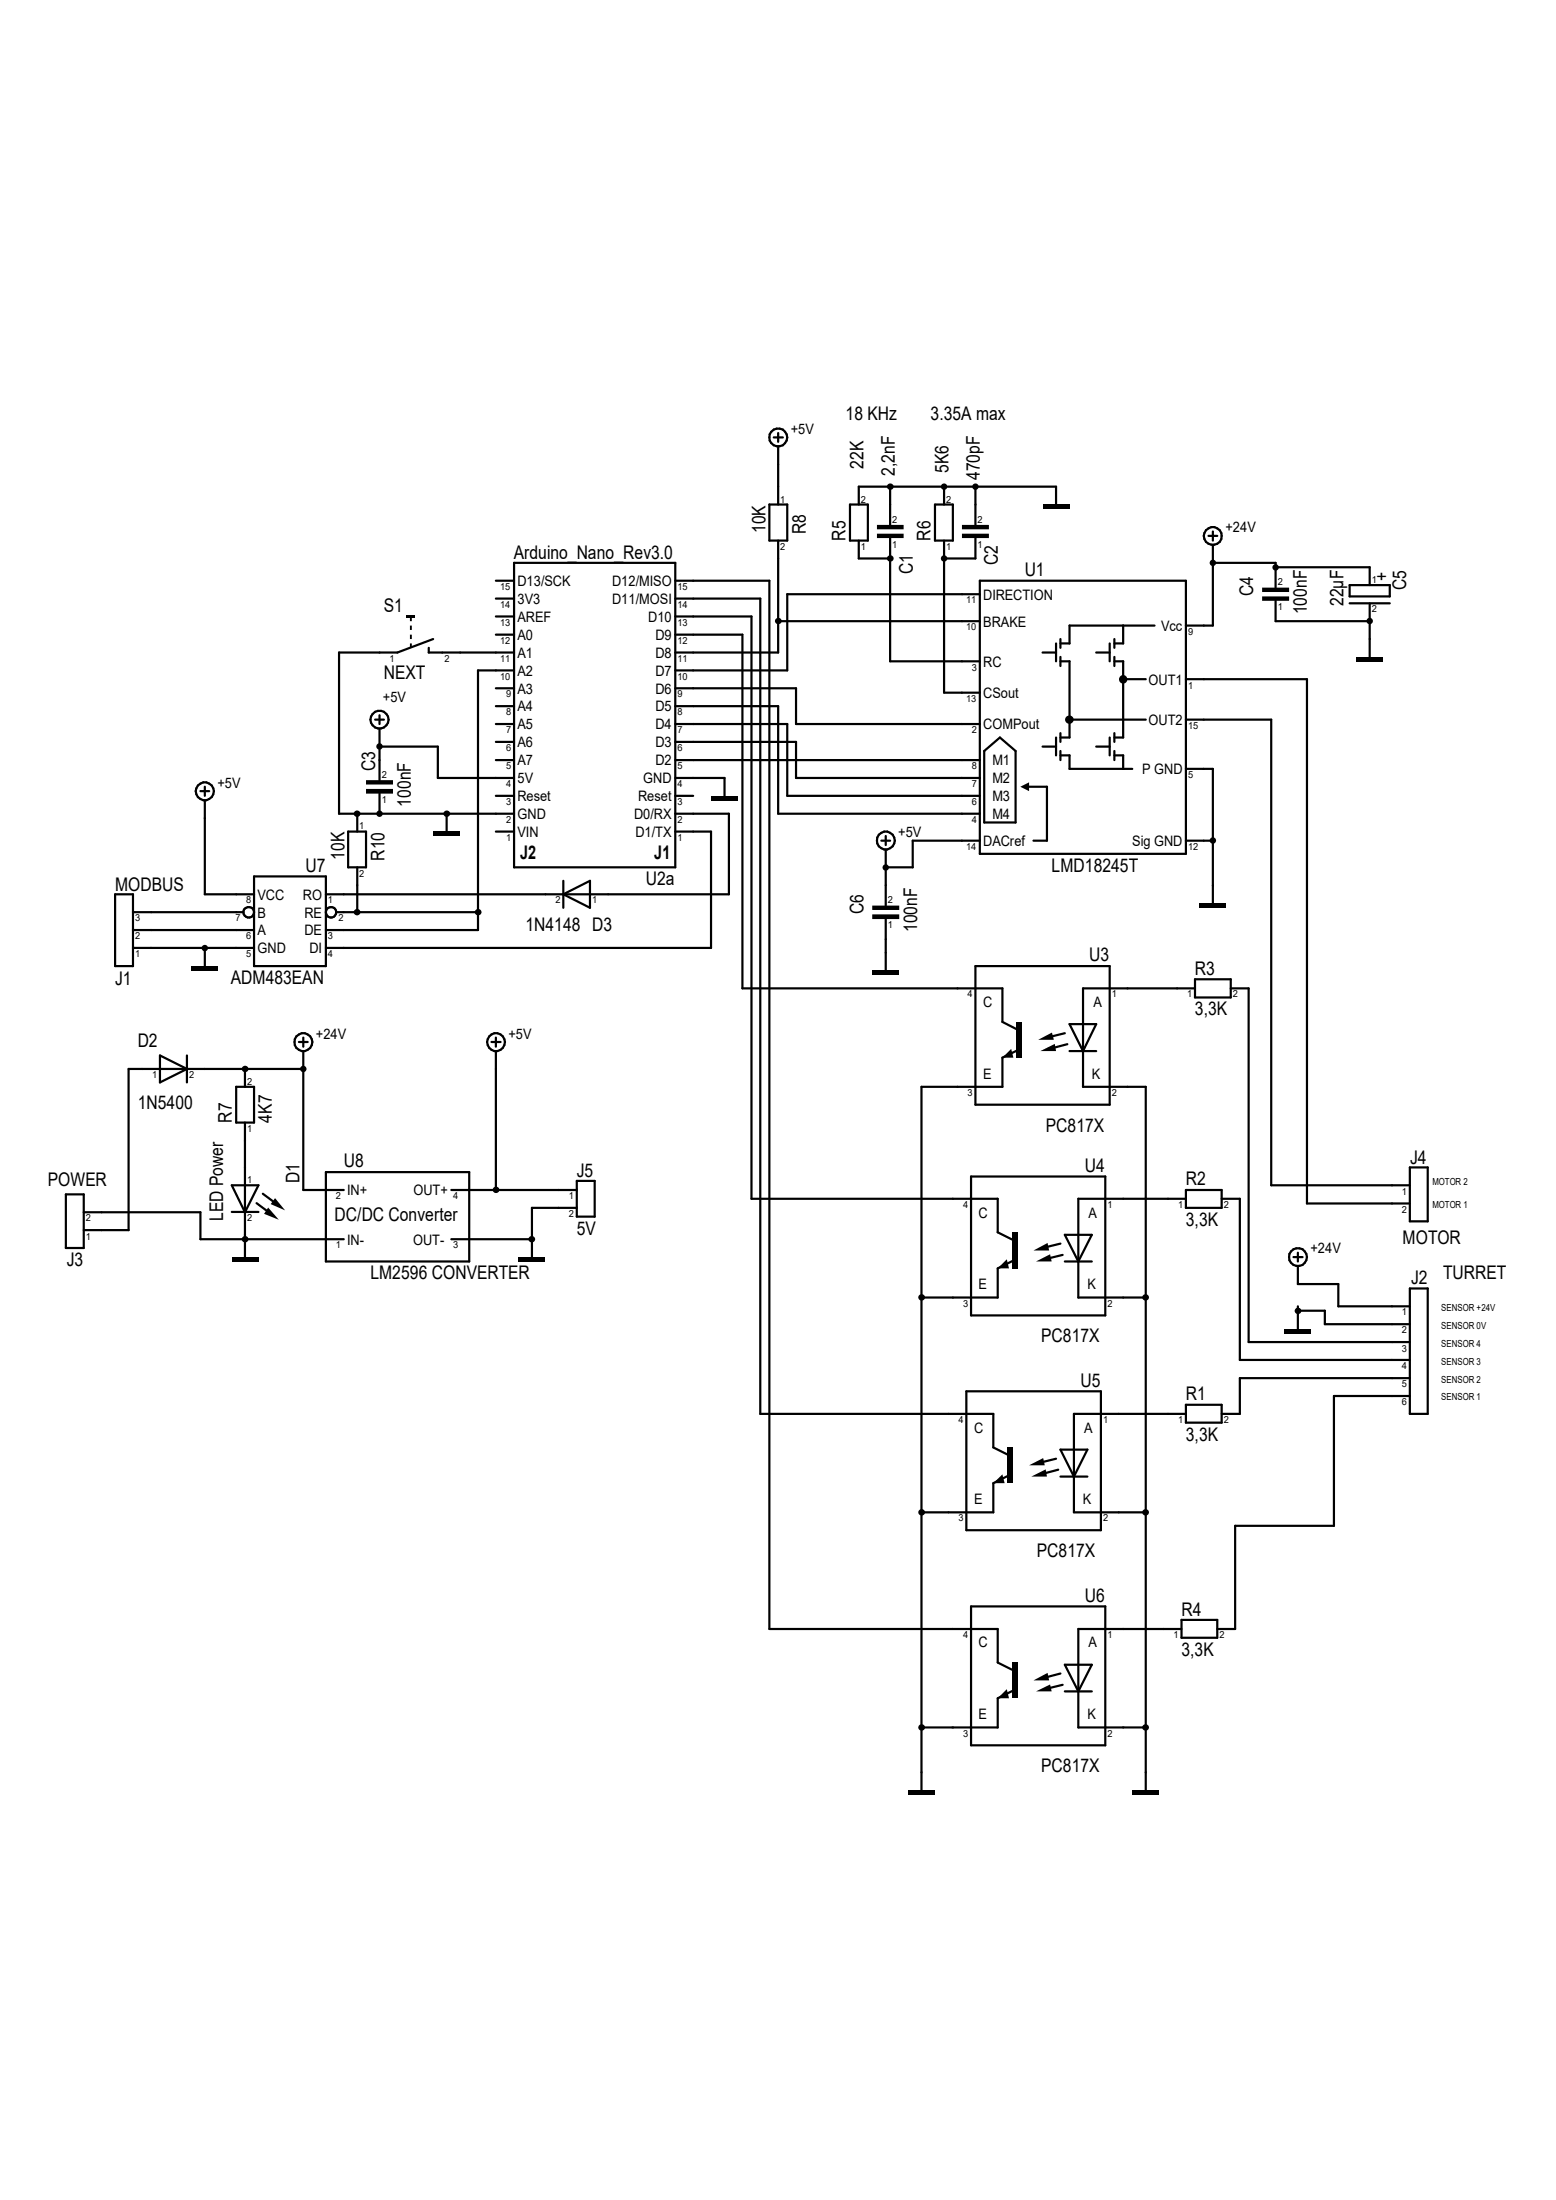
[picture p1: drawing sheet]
<svg xmlns="http://www.w3.org/2000/svg" width="210mm" height="297mm" viewBox="0 0 210 297" stroke-linecap="round" stroke-linejoin="round" font-family="sans-serif">
<g fill="none" stroke="#000" stroke-width=".3">
<path d="M104.4 59.1h1.3M105 58.5v1.1M66.9 78.4h2.5M69.4 76h21.7v41.1h-21.7zM91.1 78.4h12.7v141.5h30.9v4.6l1.9 .9M103.8 68.1h2.5v4.9h-2.5zM105 60.3v7.8M105 73v15.1h-13.9M114.7 68.1h2.4v4.9h-2.4zM115.9 68.1v-2.4h26.6v2.4M115.9 73v2.4h4.2M120.1 65.7v5.2"/>
<path d="M120.1 72.6v16.7h12.1M126.2 68.1h2.4v4.9h-2.4zM127.4 65.7v2.4M127.4 73v20.5h4.8M131.7 65.7v5.2M131.7 72.6v2.8h-4.3M132.2 78.4h27.9v36.9h-27.9zM163.1 72.3h1.2M163.7 76h8.5v3.3M163.7 71.8v1.2M163.7 73.6v10.9h-3.6M172.2 76.6h12.7v2.4"/>
<path d="M182.2 79h5.4v1.5h-5.4zM50.6 97.2h1.2M51.2 96.6v1.1M51.2 98.4v6.9M57.9 87.5v.6h11.5M58.5 86.3l-4.9 1.8h-7.8v21.8h23.6M66.9 97.7h2.5M66.9 95.3h2.5M66.9 92.9h2.5M66.9 80.8h2.5M66.9 83.2h2.5M66.9 85.7h2.5"/>
<path d="M69.4 90.5h-4.9v35.1h-20.5M91.1 95.3h13.9v14.6h27.2M91.1 97.7h15.2v9.7h25.9M91.1 80.8h11.5v110.1h31.5v4.5l1.9 1M91.1 85.7h9.1v47.7h35.1v4.6l1.9 .9M91.1 83.2h10.3v78.6h33.3v4.6l1.9 .9M91.1 92.9h16.3v4.8h24.8M105 83.9h27.2M132.2 80.2h-25.9v10.3h-15.2M140.7 88.1h1.8M142.5 86.9v2.4M142.5 99.6v2.4"/>
<path d="M143.1 89.3h1.3v10.3h-1.3M143.1 86.3v1.2M143.1 88.7v1.2M143.1 99v1.2M144.4 97.2h10.2M148 88.1h1.8M149.8 86.9v2.4M149.8 99.6v2.4M150.4 89.3h1.2v10.3h-1.2M150.4 86.3v1.2M150.4 88.7v1.2M150.4 99v1.2"/>
<path d="M151.6 91.7h3M151.6 84.5v2.4h-1.2M155.8 84.5h-11.4v2.4h-1.3M160.1 91.7h16.3v70.8h13.9M160.1 97.2h11.5v62.8h18.7M172.2 81.1v2.8h12.7M182.2 81.4h5.4M184.9 81.4v7.3M27.1 106.8h1.1M27.6 108v12.7h6.7M27.6 106.2v1.2M34.3 118.3h9.7v12.1h-9.7z"/>
<path d="M47 112.3h2.4v4.8h-2.4zM48.2 109.9v2.4M48.2 117.1v6M51.2 107.1v2.8M51.2 100.8h7.9v4.2h10.3M60.3 109.9v2.4M66.9 112.3h2.5M66.9 100.2h2.5M66.9 102.6h2.5M66.9 107.4h2.5M76 118.9v3.7M91.1 109.9h7.3v10.8h-54.4"/>
<path d="M91.1 112.3h4.9v15.7h-52M91.1 105h6.7v2.4M91.1 100.2h16.3v4.8h24.8M91.1 102.6h41.1M91.1 107.4h2.5M119 113.5h1.1M119.5 112.9v1.2M119.5 114.7v7.6M132.2 113.5h-9v3.6h-3.7M132.8 101.4l2.2-1.8 2.1 1.8v9.6h-4.3zM138.9 106.2h2.4v7.3h-1.8M140.7 100.8h1.8"/>
<path d="M143.1 102h1.3v1.8h8.4M143.1 101.4v1.2M148 100.8h1.8M150.4 102h1.2v1.8M150.4 101.4v1.2M160.1 103.8h3.6v18.2M160.1 113.5h3.6M15.5 120.7h2.4v9.7h-2.4zM17.9 123.1h15M17.9 125.6h16.4M17.9 128h16.4M27.6 128v2.4"/>
<path d="M45.4 123.1h19.1M76 120.7l3.6-1.8v3.7zM119.5 124.1v6.9M131.7 130.4h18.1v18.7h-18.1zM143.7 139.5l-2.4 .6M144.4 138.3h3.6l-1.8 3.6zM161.3 133.4h-15.1v13.3h8.4v95M161.3 132.2h4.8v2.5h-4.8zM166.1 133.4h2.4v47.8h21.8M21.6 142.5l3.6 1.8-3.6 1.8zM25.2 142.5v3.6M31.9 146.7h2.4v4.9h-2.4z"/>
<path d="M33.1 144.3v2.4M33.1 151.6v18.1M40.3 140.7h1.2M40.9 144.3h-23.5v21.8h-6.1M40.9 141.9v18.8h5.5M40.9 140.1v1.2M44 158.2h19.3v12.1h-19.3zM66.3 140.7h1.3M66.9 140.1v1.2M66.9 141.9v18.8M77.9 159.4h2.4v4.9h-2.4zM131.1 158.8h18.1v18.8h-18.1z"/>
<path d="M137.2 141.9l-1.9 .9v3.9h-10.9v95M144.1 141l-2.5 .6M144.4 141.9h3.6M190.3 157.6h2.4v7.3h-2.4zM8.9 161.2h2.4v7.3h-2.4zM11.3 163.7h15.8v3.6h19.3M31.3 160h3.6l-1.8 3.7zM31.3 163.6h3.6M34.6 162.4l2 1.5M35.5 161.2l2 1.4M60.9 160.7h17M60.9 167.3h10.9"/>
<path d="M77.9 163.1h-6.1v6.6M136.6 170.3l-1.9 .9v4h-10.3M143.1 167.9l-2.4 .6M143.4 169.4l-2.4 .6M143.7 170.3h3.7M143.7 166.7h3.7l-1.9 3.6zM160.1 160.7h4.8v2.4h-4.8zM160.1 161.8h-14.6v13.4h9.1M164.9 161.8h2.4v21.8h23M174.6 169.7h1.2M175.2 177h3.6v1.8h11.5M175.2 170.9v2.5h5.4v3h9.7"/>
<path d="M175.2 169.1v1.2M175.2 176.4v3M190.3 173.9h2.4v17h-2.4zM130.4 187.8h18.2v18.8h-18.2zM136 199.3l-1.9 .9v4h-9.7M142.5 196.9l-2.4 .6M142.8 198.4l-2.4 .7M143.1 199.3h3.7M143.1 195.7h3.7l-1.9 3.6zM160.1 190.9h-15.2v13.3h9.7M160.1 189.7h4.8v2.4h-4.8zM190.3 188.5h-10.3v17.5h-13.3v13.9h-2.4"/>
<path d="M190.3 186.1h-23v4.8h-2.4M131.1 216.9h18.1v18.7h-18.1zM159.5 219.9h-14v13.3h9.1M159.5 218.7h4.8v2.4h-4.8zM136.6 228.3l-1.9 1v3.9h-10.3M143.1 225.9l-2.4 .7M143.4 227.5l-2.4 .5M143.7 228.3h3.7M143.7 224.7h3.7l-1.9 3.6z"/>
<circle cx="105" cy="59.1" r="1.21"/>
<circle cx="163.7" cy="72.3" r="1.2"/>
<circle cx="51.2" cy="97.2" r="1.21"/>
<circle cx="27.6" cy="106.8" r="1.22"/>
<circle cx="119.5" cy="113.5" r="1.22"/>
<circle cx="33.6" cy="123.2" r=".72"/>
<circle cx="44.7" cy="123.2" r=".71"/>
<circle cx="40.9" cy="140.7" r="1.22"/>
<circle cx="66.9" cy="140.7" r="1.21"/>
<circle cx="175.2" cy="169.7" r="1.21"/>
</g>
<g fill="#000">
<path d="M137.7 106.2l1.2-.6v1.2zM135.3 142.8l1.2-1.2 .3 1.2zM140.1 140.4l1.9-1 .2 1zM140.4 141.9l2-1 .1 1zM36.2 163l1.4 1.7-2-.8zM37.1 161.8l1.4 1.6-2-.8zM135.9 170l.3 1.2h-1.5zM139.5 168.8l1.9-1 .2 1zM139.8 170.3l1.9-1 .2 1zM138.9 197.8l1.9-1 .2 1zM139.2 199.3l1.9-.9 .2 .9zM134.1 200.2l1.2-1.1 .3 1.1z"/>
<path d="M135.9 228l.3 1.3h-1.5zM139.5 226.9l1.9-1.1 .2 1.1zM139.8 228.3l1.9-.9 .2 .9z"/>
<path d="M118.4 70.9h3.6v.6h-3.6zM118.4 72.1h3.6v.5h-3.6z" fill-rule="evenodd"/>
<path d="M129.8 70.9h3.7v.6h-3.7zM129.8 72.1h3.7v.5h-3.7z" fill-rule="evenodd"/>
<path d="M140.7 68.1h3.7v.6h-3.7z" fill-rule="evenodd"/>
<path d="M170.3 79.3h3.7v.6h-3.7zM170.3 80.5h3.7v.6h-3.7z" fill-rule="evenodd"/>
<path d="M54.9 83.1h1.1v.3h-1.1z" fill-rule="evenodd"/>
<path d="M55.3 83.2h.3v.7h-.3zM55.3 84.5h.3v.5h-.3zM55.3 85.7h.3v.6h-.3zM55.3 86.9h.3v.6h-.3z" fill-rule="evenodd"/>
<path d="M183 88.7h3.7v.6h-3.7z" fill-rule="evenodd"/>
<path d="M49.4 105.3h3.6v.6h-3.6zM49.4 106.5h3.6v.6h-3.6z" fill-rule="evenodd"/>
<path d="M58.5 112.3h3.6v.6h-3.6z" fill-rule="evenodd"/>
<path d="M96 107.4h3.6v.6h-3.6z" fill-rule="evenodd"/>
<path d="M25.8 130.4h3.7v.6h-3.7z" fill-rule="evenodd"/>
<path d="M117.7 131h3.7v.6h-3.7z" fill-rule="evenodd"/>
<path d="M117.7 122.3h3.7v.6h-3.7zM117.7 123.4h3.7v.7h-3.7z" fill-rule="evenodd"/>
<path d="M161.9 122h3.6v.6h-3.6z" fill-rule="evenodd"/>
<path d="M137.2 138h.7v4.8h-.7z" fill-rule="evenodd"/>
<path d="M31.3 169.7h3.6v.6h-3.6z" fill-rule="evenodd"/>
<path d="M70 169.7h3.6v.6h-3.6z" fill-rule="evenodd"/>
<path d="M136.6 166.4h.7v4.8h-.7z" fill-rule="evenodd"/>
<path d="M173.4 179.4h3.6v.6h-3.6z" fill-rule="evenodd"/>
<path d="M136 195.4h.7v4.8h-.7z" fill-rule="evenodd"/>
<path d="M136.6 224.5h.7v4.8h-.7z" fill-rule="evenodd"/>
<path d="M122.6 241.7h3.6v.6h-3.6z" fill-rule="evenodd"/>
<path d="M152.8 241.7h3.6v.6h-3.6z" fill-rule="evenodd"/>
<circle cx="120.2" cy="65.7" r=".44"/>
<circle cx="120.2" cy="75.4" r=".44"/>
<circle cx="127.4" cy="65.7" r=".43"/>
<circle cx="127.4" cy="75.4" r=".43"/>
<circle cx="131.7" cy="65.7" r=".43"/>
<circle cx="163.7" cy="76" r=".43"/>
<circle cx="172.2" cy="76.6" r=".43"/>
<circle cx="105.1" cy="83.8" r=".44"/>
<circle cx="144.3" cy="97.2" r=".57"/>
<circle cx="151.6" cy="91.7" r=".57"/>
<circle cx="184.9" cy="83.8" r=".43"/>
<circle cx="48.2" cy="109.9" r=".44"/>
<circle cx="51.2" cy="100.8" r=".43"/>
<circle cx="51.2" cy="109.9" r=".43"/>
<circle cx="60.3" cy="109.9" r=".44"/>
<circle cx="119.5" cy="117.1" r=".43"/>
<circle cx="163.7" cy="113.5" r=".43"/>
<circle cx="27.6" cy="128" r=".43"/>
<circle cx="48.2" cy="123.1" r=".44"/>
<circle cx="64.5" cy="123.1" r=".44"/>
<circle cx="33.1" cy="144.3" r=".44"/>
<circle cx="40.9" cy="144.3" r=".43"/>
<circle cx="33.1" cy="167.3" r=".44"/>
<circle cx="67" cy="160.6" r=".44"/>
<circle cx="71.8" cy="167.3" r=".44"/>
<circle cx="124.4" cy="175.2" r=".44"/>
<circle cx="154.6" cy="175.2" r=".44"/>
<circle cx="175.2" cy="177" r=".44"/>
<circle cx="124.4" cy="204.2" r=".44"/>
<circle cx="154.6" cy="204.2" r=".44"/>
<circle cx="124.4" cy="233.2" r=".44"/>
<circle cx="154.6" cy="233.2" r=".44"/>
</g>
<g font-size="2.5">
<text x="114.1" y="56.6">18 KHz</text>
<text x="125.6" y="56.6">3.35A max</text>
<text x="116.5" y="63.3" transform="rotate(-90 116.5 63.3)">22K</text>
<text x="120.8" y="64.2" transform="rotate(-90 120.8 64.2)">2,2nF</text>
<text x="128" y="63.9" transform="rotate(-90 128 63.9)">5K6</text>
<text x="132.3" y="64.8" transform="rotate(-90 132.3 64.8)">470pF</text>
<text x="103.3" y="72" transform="rotate(-90 103.3 72)">10K</text>
<text x="69.3" y="75.5">Arduino_Nano_Rev3.0</text>
<text x="108.8" y="72.1" transform="rotate(-90 108.8 72.1)">R8</text>
<text x="114.1" y="73" transform="rotate(-90 114.1 73)">R5</text>
<text x="123.2" y="77.5" transform="rotate(-90 123.2 77.5)">C1</text>
<text x="125.6" y="73" transform="rotate(-90 125.6 73)">R6</text>
<text x="134.7" y="76.3" transform="rotate(-90 134.7 76.3)">C2</text>
<text x="138.3" y="77.8">U1</text>
<text x="51.8" y="82.6">S1</text>
<text x="169.1" y="80.5" transform="rotate(-90 169.1 80.5)">C4</text>
<text x="176.4" y="82.9" transform="rotate(-90 176.4 82.9)">100nF</text>
<text x="181.3" y="81.8" transform="rotate(-90 181.3 81.8)">22µF</text>
<text x="187.4" y="78.4" transform="rotate(-90 187.4 78.4)">+</text>
<text x="189.8" y="79.6" transform="rotate(-90 189.8 79.6)">C5</text>
<text x="51.8" y="91.7">NEXT</text>
<text x="50.6" y="104.1" transform="rotate(-90 50.6 104.1)">C3</text>
<text x="55.5" y="108.9" transform="rotate(-90 55.5 108.9)">100nF</text>
<text x="41.2" y="117.7">U7</text>
<text x="46.5" y="116.1" transform="rotate(-90 46.5 116.1)">10K</text>
<text x="51.9" y="116.2" transform="rotate(-90 51.9 116.2)">R10</text>
<text x="70.2" y="116">J2</text>
<text x="87.2" y="119.5">U2a</text>
<text x="88.3" y="116">J1</text>
<text x="141.9" y="117.7">LMD18245T</text>
<text x="15.5" y="120.2">MODBUS</text>
<text x="70.9" y="125.6">1N4148 D3</text>
<text x="116.5" y="123.4" transform="rotate(-90 116.5 123.4)">C6</text>
<text x="123.8" y="125.9" transform="rotate(-90 123.8 125.9)">100nF</text>
<text x="147" y="129.8">U3</text>
<text x="161.3" y="131.6">R3</text>
<text x="15.5" y="132.9">J1</text>
<text x="31.2" y="132.8">ADM483EAN</text>
<text x="161.3" y="137.1">3,3K</text>
<text x="18.6" y="141.3">D2</text>
<text x="18.6" y="149.8">1N5400</text>
<text x="31.3" y="151.6" transform="rotate(-90 31.3 151.6)">R7</text>
<text x="36.7" y="151.6" transform="rotate(-90 36.7 151.6)">4K7</text>
<text x="141.2" y="152.8">PC817X</text>
<text x="6.5" y="160.1">POWER</text>
<text x="40.4" y="159.8" transform="rotate(-90 40.4 159.8)">D1</text>
<text x="46.4" y="157.6">U8</text>
<text x="77.9" y="158.8">J5</text>
<text x="146.4" y="158.2">U4</text>
<text x="160.1" y="160">R2</text>
<text x="190.3" y="157.1">J4</text>
<text x="30.1" y="164.8" transform="rotate(-90 30.1 164.8)">LED Power</text>
<text x="45.2" y="164.9">DC/DC Converter</text>
<text x="77.9" y="166.7">5V</text>
<text x="160.1" y="165.5">3,3K</text>
<text x="189.3" y="167.9">MOTOR</text>
<text x="9" y="170.9">J3</text>
<text x="50" y="172.7">LM2596 CONVERTER</text>
<text x="190.5" y="173.4">J2</text>
<text x="194.8" y="172.7">TURRET</text>
<text x="140.5" y="181.2">PC817X</text>
<text x="145.8" y="187.2">U5</text>
<text x="160.1" y="189.1">R1</text>
<text x="160.1" y="194.5">3,3K</text>
<text x="140" y="210.2">PC817X</text>
<text x="146.4" y="216.3">U6</text>
<text x="159.5" y="218.1">R4</text>
<text x="159.5" y="223.5">3,3K</text>
<text x="140.5" y="239.3">PC817X</text>
</g>
<g font-size="1.9">
<text x="106.7" y="58.5">+5V</text>
<text x="165.4" y="71.9">+24V</text>
<text x="69.8" y="81.5">3V3</text>
<text x="69.8" y="83.9">AREF</text>
<text x="69.8" y="79.1">D13/SCK</text>
<text x="82.6" y="79.1">D12/MISO</text>
<text x="82.6" y="81.5">D11/MOSI</text>
<text x="87.5" y="83.9">D10</text>
<text x="132.7" y="80.9">DIRECTION</text>
<text x="69.8" y="86.4">A0</text>
<text x="69.8" y="88.8">A1</text>
<text x="88.5" y="88.8">D8</text>
<text x="88.5" y="86.4">D9</text>
<text x="132.7" y="84.6">BRAKE</text>
<text x="156.7" y="85.2">Vcc</text>
<text x="51.7" y="94.8">+5V</text>
<text x="69.8" y="91.2">A2</text>
<text x="69.8" y="93.6">A3</text>
<text x="88.5" y="93.6">D6</text>
<text x="88.5" y="91.2">D7</text>
<text x="132.7" y="94.2">CSout</text>
<text x="132.7" y="90">RC</text>
<text x="155" y="92.4">OUT1</text>
<text x="69.8" y="100.9">A6</text>
<text x="69.8" y="96.1">A4</text>
<text x="69.8" y="98.5">A5</text>
<text x="88.5" y="100.9">D3</text>
<text x="88.5" y="98.5">D4</text>
<text x="88.5" y="96.1">D5</text>
<text x="132.7" y="98.5">COMPout</text>
<text x="155" y="97.9">OUT2</text>
<text x="29.3" y="106.3">+5V</text>
<text x="69.8" y="103.3">A7</text>
<text x="69.8" y="105.7">5V</text>
<text x="86.8" y="105.7">GND</text>
<text x="88.5" y="103.3">D2</text>
<text x="133.9" y="105.7">M2</text>
<text x="133.9" y="103.3">M1</text>
<text x="154.2" y="104.5">P GND</text>
<text x="69.8" y="108.2">Reset</text>
<text x="69.8" y="110.6">GND</text>
<text x="69.8" y="113">VIN</text>
<text x="85.6" y="110.6">D0/RX</text>
<text x="85.8" y="113">D1/TX</text>
<text x="86.1" y="108.2">Reset</text>
<text x="121.2" y="113">+5V</text>
<text x="133.9" y="110.6">M4</text>
<text x="133.9" y="108.2">M3</text>
<text x="132.7" y="114.2">DACref</text>
<text x="152.8" y="114.2">Sig GND</text>
<text x="34.8" y="121.5">VCC</text>
<text x="34.8" y="123.9">B</text>
<text x="40.9" y="121.5">RO</text>
<text x="41.1" y="123.9">RE</text>
<text x="34.8" y="126.3">A</text>
<text x="34.8" y="128.7">GND</text>
<text x="41.1" y="126.3">DE</text>
<text x="41.8" y="128.7">DI</text>
<text x="132.7" y="136">C</text>
<text x="147.6" y="136">A</text>
<text x="42.6" y="140.2">+24V</text>
<text x="68.6" y="140.2">+5V</text>
<text x="132.7" y="145.6">E</text>
<text x="147.4" y="145.6">K</text>
<text x="46.9" y="161.4">IN+</text>
<text x="55.8" y="161.4">OUT+</text>
<text x="132.1" y="164.4">C</text>
<text x="146.9" y="164.4">A</text>
<text x="46.9" y="168">IN-</text>
<text x="55.8" y="168">OUT-</text>
<text x="176.9" y="169.2">+24V</text>
<text x="132.1" y="174.1">E</text>
<text x="146.8" y="174.1">K</text>
<text x="131.5" y="193.4">C</text>
<text x="146.3" y="193.4">A</text>
<text x="131.5" y="203.1">E</text>
<text x="146.1" y="203.1">K</text>
<text x="132.1" y="222.4">C</text>
<text x="146.9" y="222.4">A</text>
<text x="132.1" y="232.1">E</text>
<text x="146.8" y="232.1">K</text>
</g>
<g font-size="1.3">
<text x="105.3" y="67.9">1</text>
<text x="116.2" y="67.9">2</text>
<text x="120.4" y="70.6">2</text>
<text x="127.7" y="67.9">2</text>
<text x="131.9" y="70.6">2</text>
<text x="105.3" y="74.2">2</text>
<text x="116.2" y="74.2">1</text>
<text x="120.4" y="73.9">1</text>
<text x="127.7" y="74.2">1</text>
<text x="131.9" y="73.9">1</text>
<text x="67.5" y="82.1">14</text>
<text x="67.5" y="79.6">15</text>
<text x="91.4" y="79.6">15</text>
<text x="91.4" y="82.1">14</text>
<text x="130.4" y="81.5">11</text>
<text x="172.5" y="79">2</text>
<text x="172.5" y="82.4">1</text>
<text x="185.2" y="82.7">2</text>
<text x="185.2" y="78.7">1</text>
<text x="52.6" y="89.3">1</text>
<text x="60" y="89.3">2</text>
<text x="67.5" y="84.5">13</text>
<text x="67.5" y="86.9">12</text>
<text x="67.5" y="89.3">11</text>
<text x="91.4" y="89.3">11</text>
<text x="91.4" y="84.5">13</text>
<text x="91.4" y="86.9">12</text>
<text x="130.4" y="85.1">10</text>
<text x="160.4" y="85.7">9</text>
<text x="67.5" y="91.7">10</text>
<text x="68.3" y="94.2">9</text>
<text x="91.4" y="94.2">9</text>
<text x="91.4" y="91.7">10</text>
<text x="130.4" y="94.7">13</text>
<text x="131.2" y="90.6">3</text>
<text x="160.4" y="93">1</text>
<text x="68.3" y="101.4">6</text>
<text x="68.3" y="96.6">8</text>
<text x="68.3" y="99">7</text>
<text x="91.4" y="101.4">6</text>
<text x="91.4" y="99">7</text>
<text x="91.4" y="96.6">8</text>
<text x="131.2" y="99">2</text>
<text x="160.4" y="98.4">15</text>
<text x="51.5" y="105">2</text>
<text x="68.3" y="103.8">5</text>
<text x="68.3" y="106.3">4</text>
<text x="91.4" y="106.3">4</text>
<text x="91.4" y="103.8">5</text>
<text x="131.2" y="106.3">7</text>
<text x="131.2" y="103.8">8</text>
<text x="160.4" y="105">5</text>
<text x="48.5" y="112">1</text>
<text x="51.5" y="108.4">1</text>
<text x="68.3" y="108.7">3</text>
<text x="68.3" y="111.1">2</text>
<text x="68.3" y="113.5">1</text>
<text x="91.4" y="113.5">1</text>
<text x="91.4" y="111.1">2</text>
<text x="91.4" y="108.7">3</text>
<text x="131.2" y="111.1">4</text>
<text x="131.2" y="108.7">6</text>
<text x="48.5" y="118.4">2</text>
<text x="130.4" y="114.7">14</text>
<text x="160.4" y="114.7">12</text>
<text x="18.2" y="124.4">3</text>
<text x="31.8" y="124.4">7</text>
<text x="33.2" y="122">8</text>
<text x="44.2" y="122">1</text>
<text x="45.7" y="124.4">2</text>
<text x="75" y="122">2</text>
<text x="79.9" y="122">1</text>
<text x="119.8" y="122">2</text>
<text x="119.8" y="125.3">1</text>
<text x="18.2" y="126.8">2</text>
<text x="18.2" y="129.2">1</text>
<text x="33.2" y="126.8">6</text>
<text x="33.2" y="129.2">5</text>
<text x="44.2" y="129.2">4</text>
<text x="44.2" y="126.8">3</text>
<text x="130.6" y="134.7">4</text>
<text x="150.1" y="134.7">1</text>
<text x="160.2" y="134.7">1</text>
<text x="166.4" y="134.7">2</text>
<text x="20.5" y="145.5">1</text>
<text x="25.5" y="145.5">2</text>
<text x="33.4" y="146.4">2</text>
<text x="130.6" y="148">3</text>
<text x="150.1" y="148">2</text>
<text x="33.4" y="152.8">1</text>
<text x="33.4" y="159.8">1</text>
<text x="45.3" y="161.9">2</text>
<text x="61.2" y="161.9">4</text>
<text x="76.8" y="161.9">1</text>
<text x="189.2" y="161.3">1</text>
<text x="193.3" y="160">MOTOR 2</text>
<text x="11.6" y="164.9">2</text>
<text x="11.6" y="167.3">1</text>
<text x="33.4" y="164.9">2</text>
<text x="76.8" y="164.3">2</text>
<text x="130" y="163.1">4</text>
<text x="149.5" y="163.1">1</text>
<text x="159" y="163.1">1</text>
<text x="165.2" y="163.1">2</text>
<text x="189.2" y="163.7">2</text>
<text x="193.3" y="163.1">MOTOR 1</text>
<text x="45.3" y="168.5">1</text>
<text x="61.2" y="168.5">3</text>
<text x="130" y="176.4">3</text>
<text x="149.5" y="176.4">2</text>
<text x="189.2" y="177.6">1</text>
<text x="194.5" y="177">SENSOR +24V</text>
<text x="194.5" y="179.4">SENSOR 0V</text>
<text x="189.2" y="184.9">4</text>
<text x="189.2" y="182.5">3</text>
<text x="189.2" y="180">2</text>
<text x="194.5" y="181.8">SENSOR 4</text>
<text x="194.5" y="184.2">SENSOR 3</text>
<text x="189.2" y="189.7">6</text>
<text x="189.2" y="187.3">5</text>
<text x="194.5" y="186.7">SENSOR 2</text>
<text x="194.5" y="189.1">SENSOR 1</text>
<text x="129.4" y="192.1">4</text>
<text x="148.9" y="192.1">1</text>
<text x="159" y="192.1">1</text>
<text x="165.2" y="192.1">2</text>
<text x="129.4" y="205.4">3</text>
<text x="148.9" y="205.4">2</text>
<text x="130" y="221.2">4</text>
<text x="149.5" y="221.2">1</text>
<text x="158.4" y="221.2">1</text>
<text x="164.6" y="221.2">2</text>
<text x="130" y="234.4">3</text>
<text x="149.5" y="234.4">2</text>
</g>
</svg>
